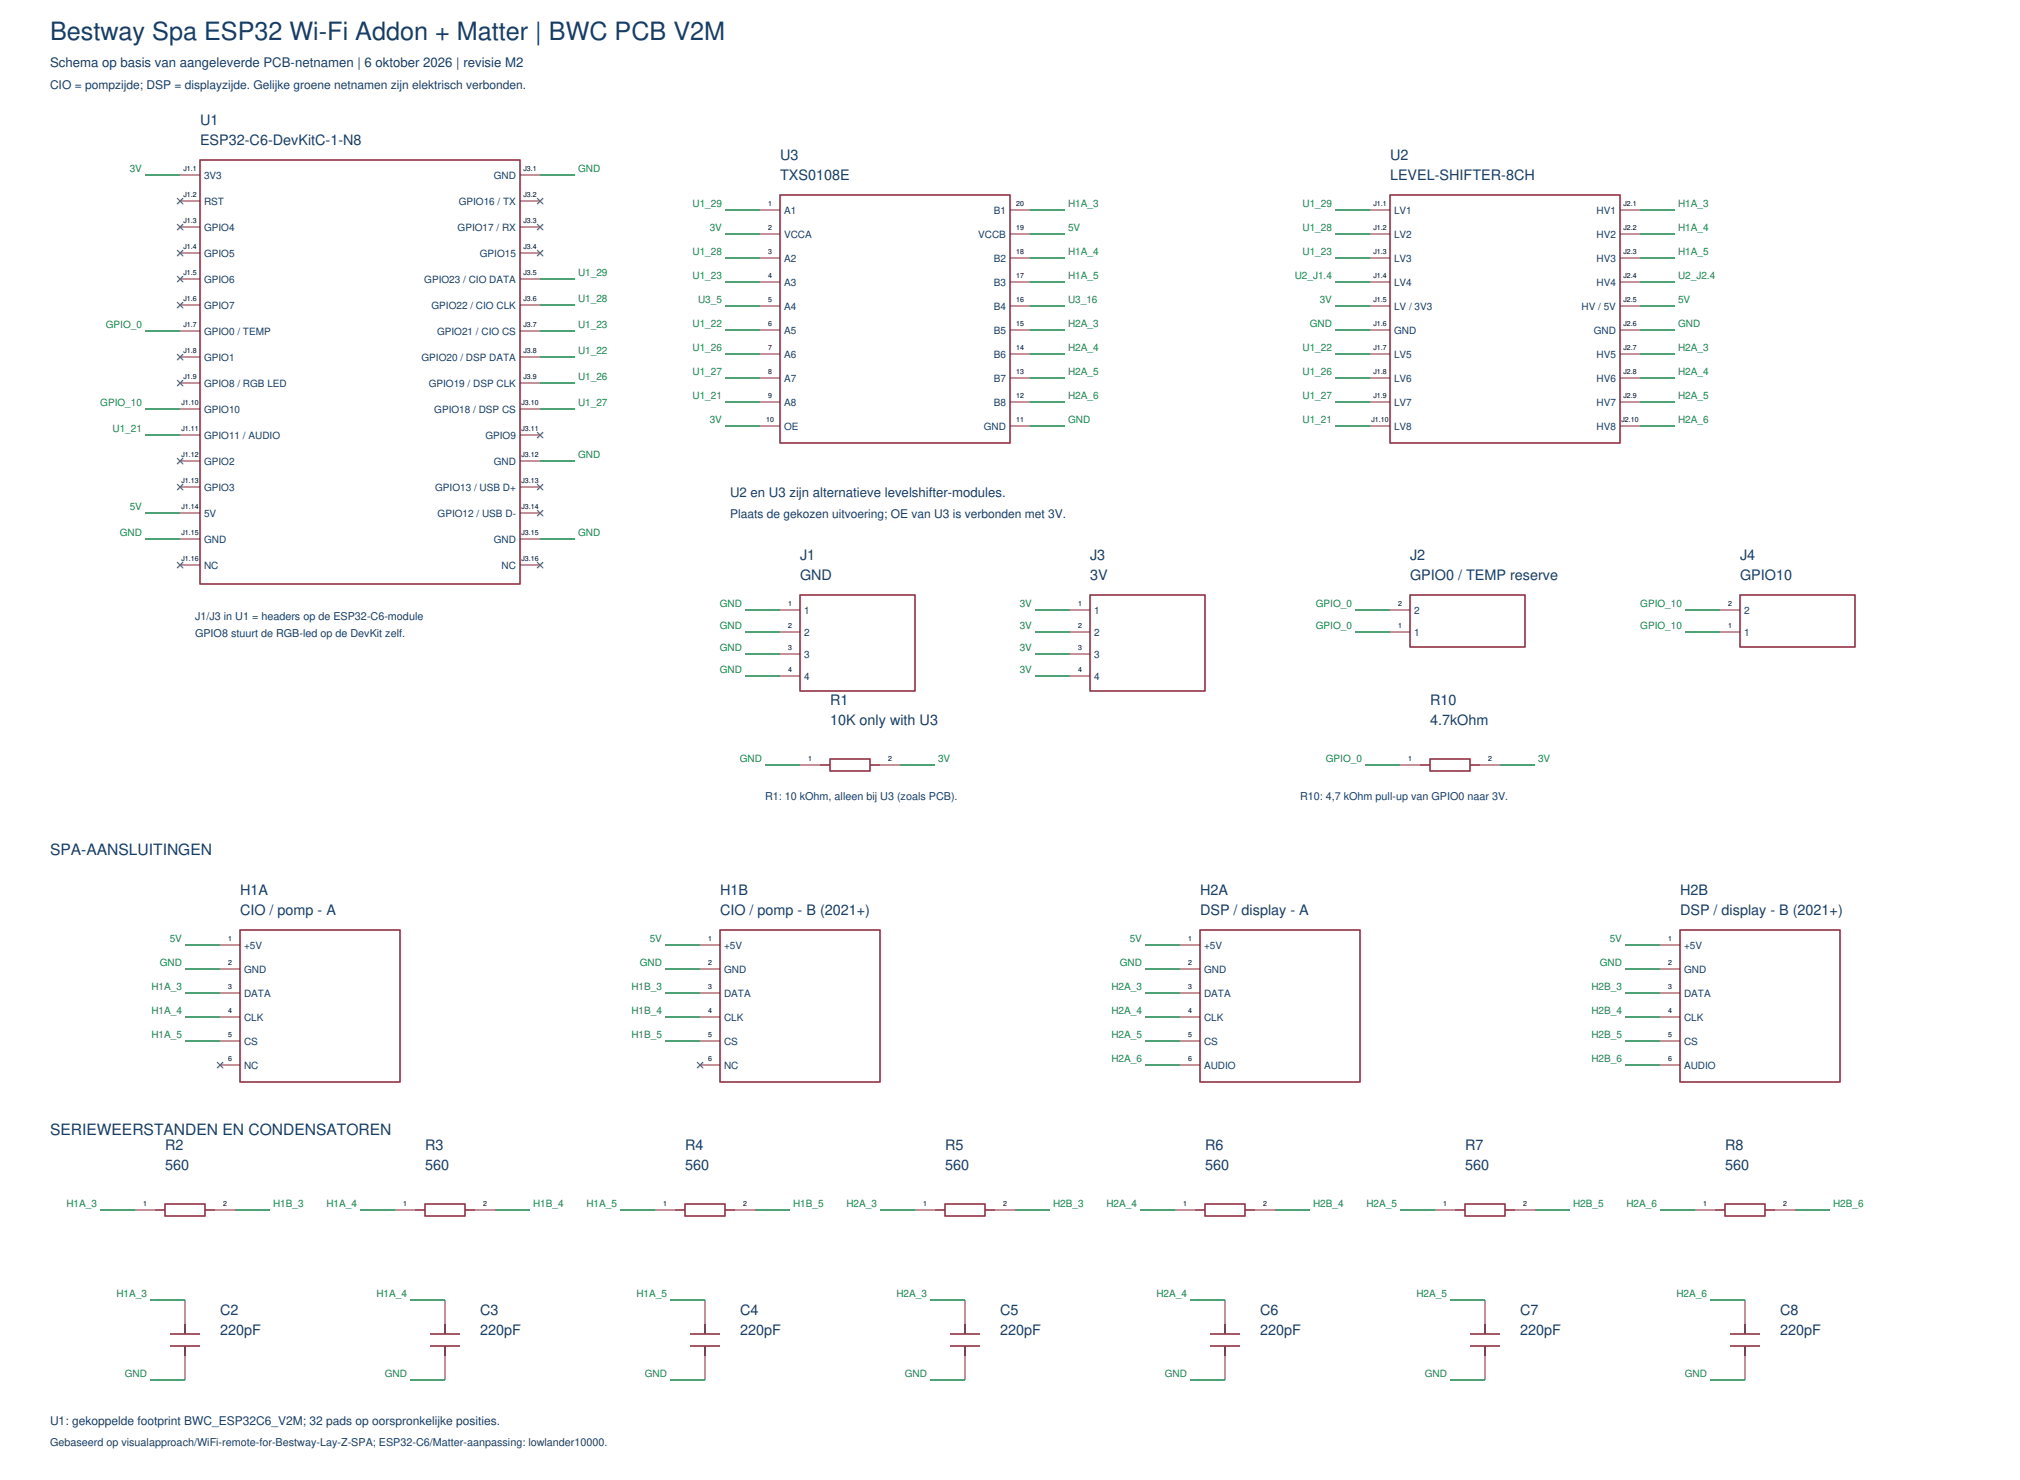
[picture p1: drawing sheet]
<svg xmlns="http://www.w3.org/2000/svg" width="713mm" height="522mm" viewBox="0 0 713 522" stroke-linecap="round" stroke-linejoin="round" font-family="sans-serif">
<g fill="none" stroke="#8b2236" stroke-width=".53">
<path d="M70.6 56.4h112.8v149.6h-112.8zM275.2 68.8h81.1v87.5h-81.1zM490.4 68.8h81.1v87.5h-81.1zM282.2 209.9h40.6v33.9h-40.6zM384.5 209.9h40.6v33.9h-40.6zM497.4 209.9h40.6v18.3h-40.6zM613.8 209.9h40.6v18.3h-40.6zM289.3 269.9h3.5zM292.8 267.8h14.1v4.2h-14.1zM306.9 269.9h3.5zM500.9 269.9h3.6zM504.5 267.8h14.1v4.2h-14.1z"/>
<path d="M518.6 269.9h3.5zM84.7 328.1h56.4v53.6h-56.4zM254 328.1h56.4v53.6h-56.4zM423.3 328.1h56.5v53.6h-56.5zM592.7 328.1h56.4v53.6h-56.4zM54.7 426.9h3.5zM58.2 424.7h14.1v4.3h-14.1zM72.3 426.9h3.5zM146.4 426.9h3.5zM149.9 424.7h14.1v4.3h-14.1zM164 426.9h3.6zM238.1 426.9h3.6z"/>
<path d="M241.7 424.7h14.1v4.3h-14.1zM255.8 426.9h3.5zM329.8 426.9h3.6zM333.4 424.7h14.1v4.3h-14.1zM347.5 426.9h3.5zM421.6 426.9h3.5zM425.1 424.7h14.1v4.3h-14.1zM439.2 426.9h3.5zM513.3 426.9h3.5zM516.8 424.7h14.1v4.3h-14.1zM530.9 426.9h3.6zM605 426.9h3.5z"/>
<path d="M608.5 424.7h14.2v4.3h-14.2zM622.7 426.9h3.5zM60 470.6h10.6zM60 474.8h10.6zM65.3 467.1v3.5zM65.3 474.8v3.6zM151.7 470.6h10.6zM151.7 474.8h10.6zM157 467.1v3.5zM157 474.8v3.6zM243.4 470.6h10.6zM243.4 474.8h10.6z"/>
<path d="M248.7 467.1v3.5zM248.7 474.8v3.6zM335.1 470.6h10.6zM335.1 474.8h10.6zM340.4 467.1v3.5zM340.4 474.8v3.6zM426.9 470.6h10.5zM426.9 474.8h10.5zM432.2 467.1v3.5zM432.2 474.8v3.6zM518.6 470.6h10.6zM518.6 474.8h10.6z"/>
<path d="M523.9 467.1v3.5zM523.9 474.8v3.6zM610.3 470.6h10.6zM610.3 474.8h10.6zM615.6 467.1v3.5zM615.6 474.8v3.6z"/>
</g>
<g fill="none" stroke="#8b2236" stroke-width=".35">
<path d="M63.5 61.7h7.1zM63.5 70.9h7.1zM183.4 61.7h7.1zM183.4 70.9h7.1zM268.1 74.1h7.1zM356.3 74.1h7.1zM483.3 74.1h7.1zM571.5 74.1h7.1zM63.5 80.1h7.1zM63.5 89.3h7.1zM63.5 98.4h7.1zM183.4 80.1h7.1z"/>
<path d="M183.4 89.3h7.1zM183.4 98.4h7.1zM268.1 82.5h7.1zM268.1 91h7.1zM268.1 99.5h7.1zM356.3 82.5h7.1zM356.3 91h7.1zM356.3 99.5h7.1zM483.3 82.5h7.1zM483.3 91h7.1zM483.3 99.5h7.1zM571.5 82.5h7.1z"/>
<path d="M571.5 91h7.1zM571.5 99.5h7.1zM63.5 107.6h7.1zM63.5 116.8h7.1zM183.4 107.6h7.1zM183.4 116.8h7.1zM268.1 107.9h7.1zM268.1 116.4h7.1zM356.3 107.9h7.1zM356.3 116.4h7.1zM483.3 107.9h7.1zM483.3 116.4h7.1z"/>
<path d="M571.5 107.9h7.1zM571.5 116.4h7.1zM63.5 125.9h7.1zM63.5 135.1h7.1zM183.4 125.9h7.1zM183.4 135.1h7.1zM268.1 124.9h7.1zM268.1 133.3h7.1zM356.3 124.9h7.1zM356.3 133.3h7.1zM483.3 124.9h7.1zM483.3 133.3h7.1z"/>
<path d="M571.5 124.9h7.1zM571.5 133.3h7.1zM63.5 144.3h7.1zM63.5 153.5h7.1zM183.4 144.3h7.1zM183.4 153.5h7.1zM268.1 141.8h7.1zM268.1 150.3h7.1zM356.3 141.8h7.1zM356.3 150.3h7.1zM483.3 141.8h7.1zM483.3 150.3h7.1z"/>
<path d="M571.5 141.8h7.1zM571.5 150.3h7.1zM63.5 162.6h7.1zM63.5 171.8h7.1zM183.4 162.6h7.1zM183.4 171.8h7.1zM63.5 181h7.1zM63.5 190.1h7.1zM63.5 199.3h7.1zM183.4 181h7.1zM183.4 190.1h7.1zM183.4 199.3h7.1z"/>
<path d="M275.2 215.2h7zM377.5 215.2h7zM490.4 215.2h7zM606.8 215.2h7zM275.2 223h7zM275.2 230.7h7zM275.2 238.5h7zM377.5 223h7zM377.5 230.7h7zM377.5 238.5h7zM490.4 223h7zM606.8 223h7z"/>
<path d="M282.2 269.9h7.1zM310.4 269.9h7.1zM493.9 269.9h7zM522.1 269.9h7.1zM77.6 333.4h7.1zM246.9 333.4h7.1zM416.3 333.4h7zM585.6 333.4h7.1zM77.6 341.8h7.1zM77.6 350.3h7.1zM77.6 358.8h7.1zM246.9 341.8h7.1z"/>
<path d="M246.9 350.3h7.1zM246.9 358.8h7.1zM416.3 341.8h7zM416.3 350.3h7zM416.3 358.8h7zM585.6 341.8h7.1zM585.6 350.3h7.1zM585.6 358.8h7.1zM77.6 367.2h7.1zM77.6 375.7h7.1zM246.9 367.2h7.1zM246.9 375.7h7.1z"/>
<path d="M416.3 367.2h7zM416.3 375.7h7zM585.6 367.2h7.1zM585.6 375.7h7.1zM47.6 426.9h7.1zM75.8 426.9h7.1zM139.3 426.9h7.1zM167.6 426.9h7zM231.1 426.9h7zM259.3 426.9h7zM322.8 426.9h7zM351 426.9h7.1z"/>
<path d="M414.5 426.9h7.1zM442.7 426.9h7.1zM506.2 426.9h7.1zM534.5 426.9h7zM598 426.9h7zM626.2 426.9h7zM65.3 458.6v12zM157 458.6v12zM248.7 458.6v12zM340.4 458.6v12zM432.2 458.6v12zM523.9 458.6v12z"/>
<path d="M615.6 458.6v12zM65.3 474.8v12zM157 474.8v12zM248.7 474.8v12zM340.4 474.8v12zM432.2 474.8v12zM523.9 474.8v12zM615.6 474.8v12z"/>
</g>
<g fill="none" stroke="#16834a" stroke-width=".53">
<path d="M51.2 61.7h12.3zM190.5 61.7h12.3zM255.8 74.1h12.3zM363.4 74.1h12.3zM471 74.1h12.3zM578.6 74.1h12.3zM190.5 98.4h12.3zM255.8 82.5h12.3zM255.8 91h12.3zM255.8 99.5h12.3zM363.4 82.5h12.3zM363.4 91h12.3z"/>
<path d="M363.4 99.5h12.3zM471 82.5h12.3zM471 91h12.3zM471 99.5h12.3zM578.6 82.5h12.3zM578.6 91h12.3zM578.6 99.5h12.3zM51.2 116.8h12.3zM190.5 107.6h12.3zM190.5 116.8h12.3zM255.8 107.9h12.3zM255.8 116.4h12.3z"/>
<path d="M363.4 107.9h12.3zM363.4 116.4h12.3zM471 107.9h12.3zM471 116.4h12.3zM578.6 107.9h12.3zM578.6 116.4h12.3zM190.5 125.9h12.3zM190.5 135.1h12.3zM255.8 124.9h12.3zM255.8 133.3h12.3zM363.4 124.9h12.3zM363.4 133.3h12.3z"/>
<path d="M471 124.9h12.3zM471 133.3h12.3zM578.6 124.9h12.3zM578.6 133.3h12.3zM51.2 144.3h12.3zM51.2 153.5h12.3zM190.5 144.3h12.3zM255.8 141.8h12.3zM255.8 150.3h12.3zM363.4 141.8h12.3zM363.4 150.3h12.3zM471 141.8h12.3z"/>
<path d="M471 150.3h12.3zM578.6 141.8h12.3zM578.6 150.3h12.3zM190.5 162.6h12.3zM51.2 181h12.3zM51.2 190.1h12.3zM190.5 190.1h12.3zM262.8 215.2h12.4zM365.1 215.2h12.4zM478 215.2h12.4zM594.4 215.2h12.4zM262.8 223h12.4z"/>
<path d="M262.8 230.7h12.4zM262.8 238.5h12.4zM365.1 223h12.4zM365.1 230.7h12.4zM365.1 238.5h12.4zM478 223h12.4zM594.4 223h12.4zM269.9 269.9h12.3zM317.5 269.9h12.3zM481.5 269.9h12.4zM529.2 269.9h12.3zM65.3 333.4h12.3z"/>
<path d="M234.6 333.4h12.3zM403.9 333.4h12.4zM573.3 333.4h12.3zM65.3 341.8h12.3zM65.3 350.3h12.3zM65.3 358.8h12.3zM234.6 341.8h12.3zM234.6 350.3h12.3zM234.6 358.8h12.3zM403.9 341.8h12.4zM403.9 350.3h12.4zM403.9 358.8h12.4z"/>
<path d="M573.3 341.8h12.3zM573.3 350.3h12.3zM573.3 358.8h12.3zM65.3 367.2h12.3zM234.6 367.2h12.3zM403.9 367.2h12.4zM403.9 375.7h12.4zM573.3 367.2h12.3zM573.3 375.7h12.3zM35.3 426.9h12.3zM82.9 426.9h12.3zM127 426.9h12.3z"/>
<path d="M174.6 426.9h12.4zM218.7 426.9h12.4zM266.3 426.9h12.4zM310.4 426.9h12.4zM358.1 426.9h12.3zM402.2 426.9h12.3zM449.8 426.9h12.3zM493.9 426.9h12.3zM541.5 426.9h12.4zM585.6 426.9h12.4zM633.2 426.9h12.4zM52.9 458.6h12.4z"/>
<path d="M144.6 458.6h12.4zM236.4 458.6h12.3zM328.1 458.6h12.3zM419.8 458.6h12.4zM511.5 458.6h12.4zM603.2 458.6h12.4zM52.9 486.8h12.4zM144.6 486.8h12.4zM236.4 486.8h12.3zM328.1 486.8h12.3zM419.8 486.8h12.4zM511.5 486.8h12.4z"/>
<path d="M603.2 486.8h12.4z"/>
</g>
<g fill="#000">
<path d="M62.4 69.8l2.2 2.2zM64.6 69.8l-2.2 2.2z"/>
<path d="M62.4 79l2.2 2.1zM64.6 79l-2.2 2.1z"/>
<path d="M189.4 69.8l2.2 2.2zM191.6 69.8l-2.2 2.2z"/>
<path d="M189.4 79l2.2 2.1zM191.6 79l-2.2 2.1z"/>
<path d="M62.4 88.2l2.2 2.1zM64.6 88.2l-2.2 2.1z"/>
<path d="M62.4 97.4l2.2 2.1zM64.6 97.4l-2.2 2.1z"/>
<path d="M189.4 88.2l2.2 2.1zM191.6 88.2l-2.2 2.1z"/>
<path d="M62.4 106.5l2.2 2.2zM64.6 106.5l-2.2 2.2z"/>
<path d="M62.4 124.9l2.2 2.1zM64.6 124.9l-2.2 2.1z"/>
<path d="M62.4 134.1l2.2 2.1zM64.6 134.1l-2.2 2.1z"/>
<path d="M189.4 152.4l2.2 2.1zM191.6 152.4l-2.2 2.1z"/>
<path d="M62.4 161.6l2.2 2.1zM64.6 161.6l-2.2 2.1z"/>
<path d="M62.4 170.7l2.2 2.2zM64.6 170.7l-2.2 2.2z"/>
<path d="M189.4 170.7l2.2 2.2zM191.6 170.7l-2.2 2.2z"/>
<path d="M189.4 179.9l2.2 2.1zM191.6 179.9l-2.2 2.1z"/>
<path d="M62.4 198.3l2.2 2.1zM64.6 198.3l-2.2 2.1z"/>
<path d="M189.4 198.3l2.2 2.1zM191.6 198.3l-2.2 2.1z"/>
<path d="M76.6 374.6l2.1 2.2zM78.7 374.6l-2.1 2.2z"/>
<path d="M245.9 374.6l2.1 2.2zM248 374.6l-2.1 2.2z"/>
</g>
<g fill="none" stroke="#666" stroke-width=".35">
<path d="M62.4 69.8l2.2 2.2M62.4 79l2.2 2.1M64.6 69.8l-2.2 2.2M64.6 79l-2.2 2.1M189.4 69.8l2.2 2.2M189.4 79l2.2 2.1M191.6 69.8l-2.2 2.2M191.6 79l-2.2 2.1M62.4 88.2l2.2 2.1M62.4 97.4l2.2 2.1M64.6 88.2l-2.2 2.1M64.6 97.4l-2.2 2.1"/>
<path d="M189.4 88.2l2.2 2.1M191.6 88.2l-2.2 2.1M62.4 106.5l2.2 2.2M64.6 106.5l-2.2 2.2M62.4 124.9l2.2 2.1M62.4 134.1l2.2 2.1M64.6 124.9l-2.2 2.1M64.6 134.1l-2.2 2.1M189.4 152.4l2.2 2.1M191.6 152.4l-2.2 2.1M62.4 161.6l2.2 2.1M62.4 170.7l2.2 2.2"/>
<path d="M64.6 161.6l-2.2 2.1M64.6 170.7l-2.2 2.2M189.4 170.7l2.2 2.2M189.4 179.9l2.2 2.1M191.6 170.7l-2.2 2.2M191.6 179.9l-2.2 2.1M62.4 198.3l2.2 2.1M64.6 198.3l-2.2 2.1M189.4 198.3l2.2 2.1M191.6 198.3l-2.2 2.1M76.6 374.6l2.1 2.2M78.7 374.6l-2.1 2.2"/>
<path d="M245.9 374.6l2.1 2.2M248 374.6l-2.1 2.2"/>
</g>
<text font-size="8.9" fill="#173d65" x="17.6" y="14.1">Bestway Spa ESP32 Wi-Fi Addon + Matter | BWC PCB V2M</text>
<g font-size="5.5" fill="#173d65">
<text x="17.6" y="301.6">SPA-AANSLUITINGEN</text>
<text x="17.6" y="400.4">SERIEWEERSTANDEN EN CONDENSATOREN</text>
</g>
<g font-size="5.1" fill="#173d65">
<text x="70.6" y="44.1">U1</text>
<text x="70.6" y="51.2">ESP32-C6-DevKitC-1-N8</text>
<text x="275.2" y="56.4">U3</text>
<text x="490.4" y="56.4">U2</text>
<text x="275.2" y="63.5">TXS0108E</text>
<text x="490.4" y="63.5">LEVEL-SHIFTER-8CH</text>
<text x="282.2" y="197.6">J1</text>
<text x="384.5" y="197.6">J3</text>
<text x="497.4" y="197.6">J2</text>
<text x="613.8" y="197.6">J4</text>
<text x="282.2" y="204.6">GND</text>
<text x="384.5" y="204.6">3V</text>
<text x="497.4" y="204.6">GPIO0 / TEMP reserve</text>
<text x="613.8" y="204.6">GPIO10</text>
<text x="292.8" y="248.7">R1</text>
<text x="504.5" y="248.7">R10</text>
<text x="292.8" y="255.8">10K only with U3</text>
<text x="504.5" y="255.8">4.7kOhm</text>
<text x="84.7" y="315.7">H1A</text>
<text x="254" y="315.7">H1B</text>
<text x="423.3" y="315.7">H2A</text>
<text x="592.7" y="315.7">H2B</text>
<text x="84.7" y="322.8">CIO / pomp - A</text>
<text x="254" y="322.8">CIO / pomp - B (2021+)</text>
<text x="423.3" y="322.8">DSP / display - A</text>
<text x="592.7" y="322.8">DSP / display - B (2021+)</text>
<text x="58.2" y="405.7">R2</text>
<text x="149.9" y="405.7">R3</text>
<text x="241.7" y="405.7">R4</text>
<text x="333.4" y="405.7">R5</text>
<text x="425.1" y="405.7">R6</text>
<text x="516.8" y="405.7">R7</text>
<text x="608.5" y="405.7">R8</text>
<text x="58.2" y="412.8">560</text>
<text x="149.9" y="412.8">560</text>
<text x="241.7" y="412.8">560</text>
<text x="333.4" y="412.8">560</text>
<text x="425.1" y="412.8">560</text>
<text x="516.8" y="412.8">560</text>
<text x="608.5" y="412.8">560</text>
<text x="77.6" y="463.9">C2</text>
<text x="169.3" y="463.9">C3</text>
<text x="261.1" y="463.9">C4</text>
<text x="352.8" y="463.9">C5</text>
<text x="444.5" y="463.9">C6</text>
<text x="536.2" y="463.9">C7</text>
<text x="627.9" y="463.9">C8</text>
<text x="77.6" y="471">220pF</text>
<text x="169.3" y="471">220pF</text>
<text x="261.1" y="471">220pF</text>
<text x="352.8" y="471">220pF</text>
<text x="444.5" y="471">220pF</text>
<text x="536.2" y="471">220pF</text>
<text x="627.9" y="471">220pF</text>
</g>
<g font-size="4.7" fill="#173d65">
<text x="17.6" y="23.6">Schema op basis van aangeleverde PCB-netnamen | 6 oktober 2026 | revisie M2</text>
<text x="257.5" y="175.3">U2 en U3 zijn alternatieve levelshifter-modules.</text>
</g>
<g font-size="4.2" fill="#173d65">
<text x="17.6" y="31.4">CIO = pompzijde; DSP = displayzijde. Gelijke groene netnamen zijn elektrisch verbonden.</text>
<text x="257.5" y="182.7">Plaats de gekozen uitvoering; OE van U3 is verbonden met 3V.</text>
<text x="17.6" y="502.7">U1: gekoppelde footprint BWC_ESP32C6_V2M; 32 pads op oorspronkelijke posities.</text>
</g>
<g font-size="3.8" fill="#173d65">
<text x="68.8" y="218.7">J1/J3 in U1 = headers op de ESP32-C6-module</text>
<text x="68.8" y="224.7">GPIO8 stuurt de RGB-led op de DevKit zelf.</text>
<text x="269.9" y="282.2">R1: 10 kOhm, alleen bij U3 (zoals PCB).</text>
<text x="458.6" y="282.2">R10: 4,7 kOhm pull-up van GPIO0 naar 3V.</text>
<text x="17.6" y="510.1">Gebaseerd op visualapproach/WiFi-remote-for-Bestway-Lay-Z-SPA; ESP32-C6/Matter-aanpassing: lowlander10000.</text>
</g>
<g font-size="3.5" fill="#16834a">
<text x="45.8" y="60.7">3V</text>
<text x="203.9" y="60.7">GND</text>
<text x="244.3" y="73">U1_29</text>
<text x="376.8" y="73">H1A_3</text>
<text x="459.5" y="73">U1_29</text>
<text x="592" y="73">H1A_3</text>
<text x="250.4" y="81.5">3V</text>
<text x="376.8" y="81.5">5V</text>
<text x="459.5" y="81.5">U1_28</text>
<text x="592" y="81.5">H1A_4</text>
<text x="244.3" y="90">U1_28</text>
<text x="376.8" y="90">H1A_4</text>
<text x="459.5" y="90">U1_23</text>
<text x="592" y="90">H1A_5</text>
<text x="203.9" y="97.4">U1_29</text>
<text x="244.3" y="98.4">U1_23</text>
<text x="376.8" y="98.4">H1A_5</text>
<text x="456.8" y="98.4">U2_J1.4</text>
<text x="592" y="98.4">U2_J2.4</text>
<text x="203.9" y="106.5">U1_28</text>
<text x="246.3" y="106.9">U3_5</text>
<text x="376.8" y="106.9">U3_16</text>
<text x="465.6" y="106.9">3V</text>
<text x="592" y="106.9">5V</text>
<text x="37.3" y="115.7">GPIO_0</text>
<text x="203.9" y="115.7">U1_23</text>
<text x="244.3" y="115.4">U1_22</text>
<text x="376.8" y="115.4">H2A_3</text>
<text x="462.1" y="115.4">GND</text>
<text x="592" y="115.4">GND</text>
<text x="203.9" y="124.9">U1_22</text>
<text x="244.3" y="123.8">U1_26</text>
<text x="376.8" y="123.8">H2A_4</text>
<text x="459.5" y="123.8">U1_22</text>
<text x="592" y="123.8">H2A_3</text>
<text x="203.9" y="134.1">U1_26</text>
<text x="244.3" y="132.3">U1_27</text>
<text x="376.8" y="132.3">H2A_5</text>
<text x="459.5" y="132.3">U1_26</text>
<text x="592" y="132.3">H2A_4</text>
<text x="35.4" y="143.2">GPIO_10</text>
<text x="203.9" y="143.2">U1_27</text>
<text x="244.3" y="140.8">U1_21</text>
<text x="376.8" y="140.8">H2A_6</text>
<text x="459.5" y="140.8">U1_27</text>
<text x="592" y="140.8">H2A_5</text>
<text x="250.4" y="149.2">3V</text>
<text x="376.8" y="149.2">GND</text>
<text x="459.5" y="149.2">U1_21</text>
<text x="592" y="149.2">H2A_6</text>
<text x="39.7" y="152.4">U1_21</text>
<text x="203.9" y="161.6">GND</text>
<text x="45.8" y="179.9">5V</text>
<text x="42.3" y="189.1">GND</text>
<text x="203.9" y="189.1">GND</text>
<text x="253.9" y="214.1">GND</text>
<text x="359.8" y="214.1">3V</text>
<text x="464.2" y="214.1">GPIO_0</text>
<text x="578.7" y="214.1">GPIO_10</text>
<text x="253.9" y="221.9">GND</text>
<text x="359.8" y="221.9">3V</text>
<text x="464.2" y="221.9">GPIO_0</text>
<text x="578.7" y="221.9">GPIO_10</text>
<text x="253.9" y="229.7">GND</text>
<text x="359.8" y="229.7">3V</text>
<text x="253.9" y="237.4">GND</text>
<text x="359.8" y="237.4">3V</text>
<text x="261" y="268.8">GND</text>
<text x="330.9" y="268.8">3V</text>
<text x="467.7" y="268.8">GPIO_0</text>
<text x="542.6" y="268.8">3V</text>
<text x="59.9" y="332.3">5V</text>
<text x="229.2" y="332.3">5V</text>
<text x="398.6" y="332.3">5V</text>
<text x="567.9" y="332.3">5V</text>
<text x="56.4" y="340.8">GND</text>
<text x="225.7" y="340.8">GND</text>
<text x="395" y="340.8">GND</text>
<text x="564.4" y="340.8">GND</text>
<text x="53.4" y="349.2">H1A_3</text>
<text x="222.8" y="349.2">H1B_3</text>
<text x="392.1" y="349.2">H2A_3</text>
<text x="561.4" y="349.2">H2B_3</text>
<text x="53.4" y="357.7">H1A_4</text>
<text x="222.8" y="357.7">H1B_4</text>
<text x="392.1" y="357.7">H2A_4</text>
<text x="561.4" y="357.7">H2B_4</text>
<text x="53.4" y="366.2">H1A_5</text>
<text x="222.8" y="366.2">H1B_5</text>
<text x="392.1" y="366.2">H2A_5</text>
<text x="561.4" y="366.2">H2B_5</text>
<text x="392.1" y="374.6">H2A_6</text>
<text x="561.4" y="374.6">H2B_6</text>
<text x="23.4" y="425.8">H1A_3</text>
<text x="96.3" y="425.8">H1B_3</text>
<text x="115.2" y="425.8">H1A_4</text>
<text x="188" y="425.8">H1B_4</text>
<text x="206.9" y="425.8">H1A_5</text>
<text x="279.8" y="425.8">H1B_5</text>
<text x="298.6" y="425.8">H2A_3</text>
<text x="371.5" y="425.8">H2B_3</text>
<text x="390.3" y="425.8">H2A_4</text>
<text x="463.2" y="425.8">H2B_4</text>
<text x="482" y="425.8">H2A_5</text>
<text x="554.9" y="425.8">H2B_5</text>
<text x="573.8" y="425.8">H2A_6</text>
<text x="646.6" y="425.8">H2B_6</text>
<text x="41.1" y="457.6">H1A_3</text>
<text x="132.8" y="457.6">H1A_4</text>
<text x="224.5" y="457.6">H1A_5</text>
<text x="316.2" y="457.6">H2A_3</text>
<text x="408" y="457.6">H2A_4</text>
<text x="499.7" y="457.6">H2A_5</text>
<text x="591.4" y="457.6">H2A_6</text>
<text x="44" y="485.8">GND</text>
<text x="135.7" y="485.8">GND</text>
<text x="227.5" y="485.8">GND</text>
<text x="319.2" y="485.8">GND</text>
<text x="410.9" y="485.8">GND</text>
<text x="502.6" y="485.8">GND</text>
<text x="594.4" y="485.8">GND</text>
</g>
<g font-size="3.5" fill="#173d65">
<text x="72" y="63.1">3V3</text>
<text x="174.2" y="63.1">GND</text>
<text x="72" y="72.3">RST</text>
<text x="161.8" y="72.3">GPIO16 / TX</text>
<text x="276.6" y="75.5">A1</text>
<text x="350.6" y="75.5">B1</text>
<text x="491.8" y="75.5">LV1</text>
<text x="563.2" y="75.5">HV1</text>
<text x="72" y="81.5">GPIO4</text>
<text x="161.4" y="81.5">GPIO17 / RX</text>
<text x="276.6" y="84">VCCA</text>
<text x="345.1" y="84">VCCB</text>
<text x="491.8" y="84">LV2</text>
<text x="563.2" y="84">HV2</text>
<text x="72" y="90.7">GPIO5</text>
<text x="169.3" y="90.7">GPIO15</text>
<text x="276.6" y="92.4">A2</text>
<text x="350.6" y="92.4">B2</text>
<text x="491.8" y="92.4">LV3</text>
<text x="563.2" y="92.4">HV3</text>
<text x="72" y="99.8">GPIO6</text>
<text x="149.7" y="99.8">GPIO23 / CIO DATA</text>
<text x="276.6" y="100.9">A3</text>
<text x="350.6" y="100.9">B3</text>
<text x="491.8" y="100.9">LV4</text>
<text x="563.2" y="100.9">HV4</text>
<text x="72" y="109">GPIO7</text>
<text x="152.2" y="109">GPIO22 / CIO CLK</text>
<text x="276.6" y="109.4">A4</text>
<text x="350.6" y="109.4">B4</text>
<text x="491.8" y="109.4">LV / 3V3</text>
<text x="557.9" y="109.4">HV / 5V</text>
<text x="72" y="118.2">GPIO0 / TEMP</text>
<text x="154.2" y="118.2">GPIO21 / CIO CS</text>
<text x="276.6" y="117.8">A5</text>
<text x="350.6" y="117.8">B5</text>
<text x="491.8" y="117.8">GND</text>
<text x="562.3" y="117.8">GND</text>
<text x="72" y="127.4">GPIO1</text>
<text x="148.7" y="127.4">GPIO20 / DSP DATA</text>
<text x="276.6" y="126.3">A6</text>
<text x="350.6" y="126.3">B6</text>
<text x="491.8" y="126.3">LV5</text>
<text x="563.2" y="126.3">HV5</text>
<text x="72" y="136.5">GPIO8 / RGB LED</text>
<text x="151.2" y="136.5">GPIO19 / DSP CLK</text>
<text x="276.6" y="134.8">A7</text>
<text x="350.6" y="134.8">B7</text>
<text x="491.8" y="134.8">LV6</text>
<text x="563.2" y="134.8">HV6</text>
<text x="276.6" y="143.2">A8</text>
<text x="350.6" y="143.2">B8</text>
<text x="491.8" y="143.2">LV7</text>
<text x="563.2" y="143.2">HV7</text>
<text x="72" y="145.7">GPIO10</text>
<text x="153.2" y="145.7">GPIO18 / DSP CS</text>
<text x="72" y="154.9">GPIO11 / AUDIO</text>
<text x="171.2" y="154.9">GPIO9</text>
<text x="276.6" y="151.7">OE</text>
<text x="347.1" y="151.7">GND</text>
<text x="491.8" y="151.7">LV8</text>
<text x="563.2" y="151.7">HV8</text>
<text x="72" y="164">GPIO2</text>
<text x="174.2" y="164">GND</text>
<text x="72" y="173.2">GPIO3</text>
<text x="153.5" y="173.2">GPIO13 / USB D+</text>
<text x="72" y="182.4">5V</text>
<text x="154.4" y="182.4">GPIO12 / USB D-</text>
<text x="72" y="191.6">GND</text>
<text x="174.2" y="191.6">GND</text>
<text x="72" y="200.7">NC</text>
<text x="176.9" y="200.7">NC</text>
<text x="283.6" y="216.6">1</text>
<text x="385.9" y="216.6">1</text>
<text x="498.8" y="216.6">2</text>
<text x="615.2" y="216.6">2</text>
<text x="283.6" y="224.4">2</text>
<text x="385.9" y="224.4">2</text>
<text x="498.8" y="224.4">1</text>
<text x="615.2" y="224.4">1</text>
<text x="283.6" y="232.1">3</text>
<text x="385.9" y="232.1">3</text>
<text x="283.6" y="239.9">4</text>
<text x="385.9" y="239.9">4</text>
<text x="86.1" y="334.8">+5V</text>
<text x="255.4" y="334.8">+5V</text>
<text x="424.7" y="334.8">+5V</text>
<text x="594.1" y="334.8">+5V</text>
<text x="86.1" y="343.3">GND</text>
<text x="255.4" y="343.3">GND</text>
<text x="424.7" y="343.3">GND</text>
<text x="594.1" y="343.3">GND</text>
<text x="86.1" y="351.7">DATA</text>
<text x="255.4" y="351.7">DATA</text>
<text x="424.7" y="351.7">DATA</text>
<text x="594.1" y="351.7">DATA</text>
<text x="86.1" y="360.2">CLK</text>
<text x="255.4" y="360.2">CLK</text>
<text x="424.7" y="360.2">CLK</text>
<text x="594.1" y="360.2">CLK</text>
<text x="86.1" y="368.7">CS</text>
<text x="255.4" y="368.7">CS</text>
<text x="424.7" y="368.7">CS</text>
<text x="594.1" y="368.7">CS</text>
<text x="86.1" y="377.1">NC</text>
<text x="255.4" y="377.1">NC</text>
<text x="424.7" y="377.1">AUDIO</text>
<text x="594.1" y="377.1">AUDIO</text>
</g>
<g font-size="2.5">
<text x="64.7" y="60.3">J1.1</text>
<text x="184.6" y="60.3">J3.1</text>
<text x="64.7" y="69.5">J1.2</text>
<text x="184.6" y="69.5">J3.2</text>
<text x="271" y="72.7">1</text>
<text x="358.5" y="72.7">20</text>
<text x="484.5" y="72.7">J1.1</text>
<text x="572.7" y="72.7">J2.1</text>
<text x="64.7" y="78.7">J1.3</text>
<text x="184.6" y="78.7">J3.3</text>
<text x="271" y="81.1">2</text>
<text x="358.5" y="81.1">19</text>
<text x="484.5" y="81.1">J1.2</text>
<text x="572.7" y="81.1">J2.2</text>
<text x="64.7" y="87.8">J1.4</text>
<text x="184.6" y="87.8">J3.4</text>
<text x="271" y="89.6">3</text>
<text x="358.5" y="89.6">18</text>
<text x="484.5" y="89.6">J1.3</text>
<text x="572.7" y="89.6">J2.3</text>
<text x="64.7" y="97">J1.5</text>
<text x="184.6" y="97">J3.5</text>
<text x="271" y="98.1">4</text>
<text x="358.5" y="98.1">17</text>
<text x="484.5" y="98.1">J1.4</text>
<text x="572.7" y="98.1">J2.4</text>
<text x="64.7" y="106.2">J1.6</text>
<text x="184.6" y="106.2">J3.6</text>
<text x="271" y="106.5">5</text>
<text x="358.5" y="106.5">16</text>
<text x="484.5" y="106.5">J1.5</text>
<text x="572.7" y="106.5">J2.5</text>
<text x="64.7" y="115.4">J1.7</text>
<text x="184.6" y="115.4">J3.7</text>
<text x="271" y="115">6</text>
<text x="358.5" y="115">15</text>
<text x="484.5" y="115">J1.6</text>
<text x="572.7" y="115">J2.6</text>
<text x="64.7" y="124.5">J1.8</text>
<text x="184.6" y="124.5">J3.8</text>
<text x="271" y="123.5">7</text>
<text x="358.5" y="123.5">14</text>
<text x="484.5" y="123.5">J1.7</text>
<text x="572.7" y="123.5">J2.7</text>
<text x="271" y="131.9">8</text>
<text x="358.5" y="131.9">13</text>
<text x="484.5" y="131.9">J1.8</text>
<text x="572.7" y="131.9">J2.8</text>
<text x="64.7" y="133.7">J1.9</text>
<text x="184.6" y="133.7">J3.9</text>
<text x="64" y="142.9">J1.10</text>
<text x="184" y="142.9">J3.10</text>
<text x="271" y="140.4">9</text>
<text x="358.5" y="140.4">12</text>
<text x="484.5" y="140.4">J1.9</text>
<text x="572.7" y="140.4">J2.9</text>
<text x="270.3" y="148.9">10</text>
<text x="358.5" y="148.9">11</text>
<text x="483.8" y="148.9">J1.10</text>
<text x="572" y="148.9">J2.10</text>
<text x="64" y="152">J1.11</text>
<text x="184" y="152">J3.11</text>
<text x="64" y="161.2">J1.12</text>
<text x="184" y="161.2">J3.12</text>
<text x="64" y="170.4">J1.13</text>
<text x="184" y="170.4">J3.13</text>
<text x="64" y="179.6">J1.14</text>
<text x="184" y="179.6">J3.14</text>
<text x="64" y="188.7">J1.15</text>
<text x="184" y="188.7">J3.15</text>
<text x="64" y="197.9">J1.16</text>
<text x="184" y="197.9">J3.16</text>
<text x="278" y="213.8">1</text>
<text x="380.3" y="213.8">1</text>
<text x="493.2" y="213.8">2</text>
<text x="609.6" y="213.8">2</text>
<text x="278" y="221.5">2</text>
<text x="380.3" y="221.5">2</text>
<text x="493.2" y="221.5">1</text>
<text x="609.6" y="221.5">1</text>
<text x="278" y="229.3">3</text>
<text x="380.3" y="229.3">3</text>
<text x="278" y="237.1">4</text>
<text x="380.3" y="237.1">4</text>
<text x="285.1" y="268.5">1</text>
<text x="313.3" y="268.5">2</text>
<text x="496.7" y="268.5">1</text>
<text x="525" y="268.5">2</text>
<text x="80.5" y="332">1</text>
<text x="249.8" y="332">1</text>
<text x="419.1" y="332">1</text>
<text x="588.5" y="332">1</text>
<text x="80.5" y="340.4">2</text>
<text x="249.8" y="340.4">2</text>
<text x="419.1" y="340.4">2</text>
<text x="588.5" y="340.4">2</text>
<text x="80.5" y="348.9">3</text>
<text x="249.8" y="348.9">3</text>
<text x="419.1" y="348.9">3</text>
<text x="588.5" y="348.9">3</text>
<text x="80.5" y="357.4">4</text>
<text x="249.8" y="357.4">4</text>
<text x="419.1" y="357.4">4</text>
<text x="588.5" y="357.4">4</text>
<text x="80.5" y="365.8">5</text>
<text x="249.8" y="365.8">5</text>
<text x="419.1" y="365.8">5</text>
<text x="588.5" y="365.8">5</text>
<text x="80.5" y="374.3">6</text>
<text x="249.8" y="374.3">6</text>
<text x="419.1" y="374.3">6</text>
<text x="588.5" y="374.3">6</text>
<text x="50.5" y="425.4">1</text>
<text x="78.7" y="425.4">2</text>
<text x="142.2" y="425.4">1</text>
<text x="170.4" y="425.4">2</text>
<text x="233.9" y="425.4">1</text>
<text x="262.1" y="425.4">2</text>
<text x="325.6" y="425.4">1</text>
<text x="353.9" y="425.4">2</text>
<text x="417.4" y="425.4">1</text>
<text x="445.6" y="425.4">2</text>
<text x="509.1" y="425.4">1</text>
<text x="537.3" y="425.4">2</text>
<text x="600.8" y="425.4">1</text>
<text x="629" y="425.4">2</text>
</g>
</svg>
